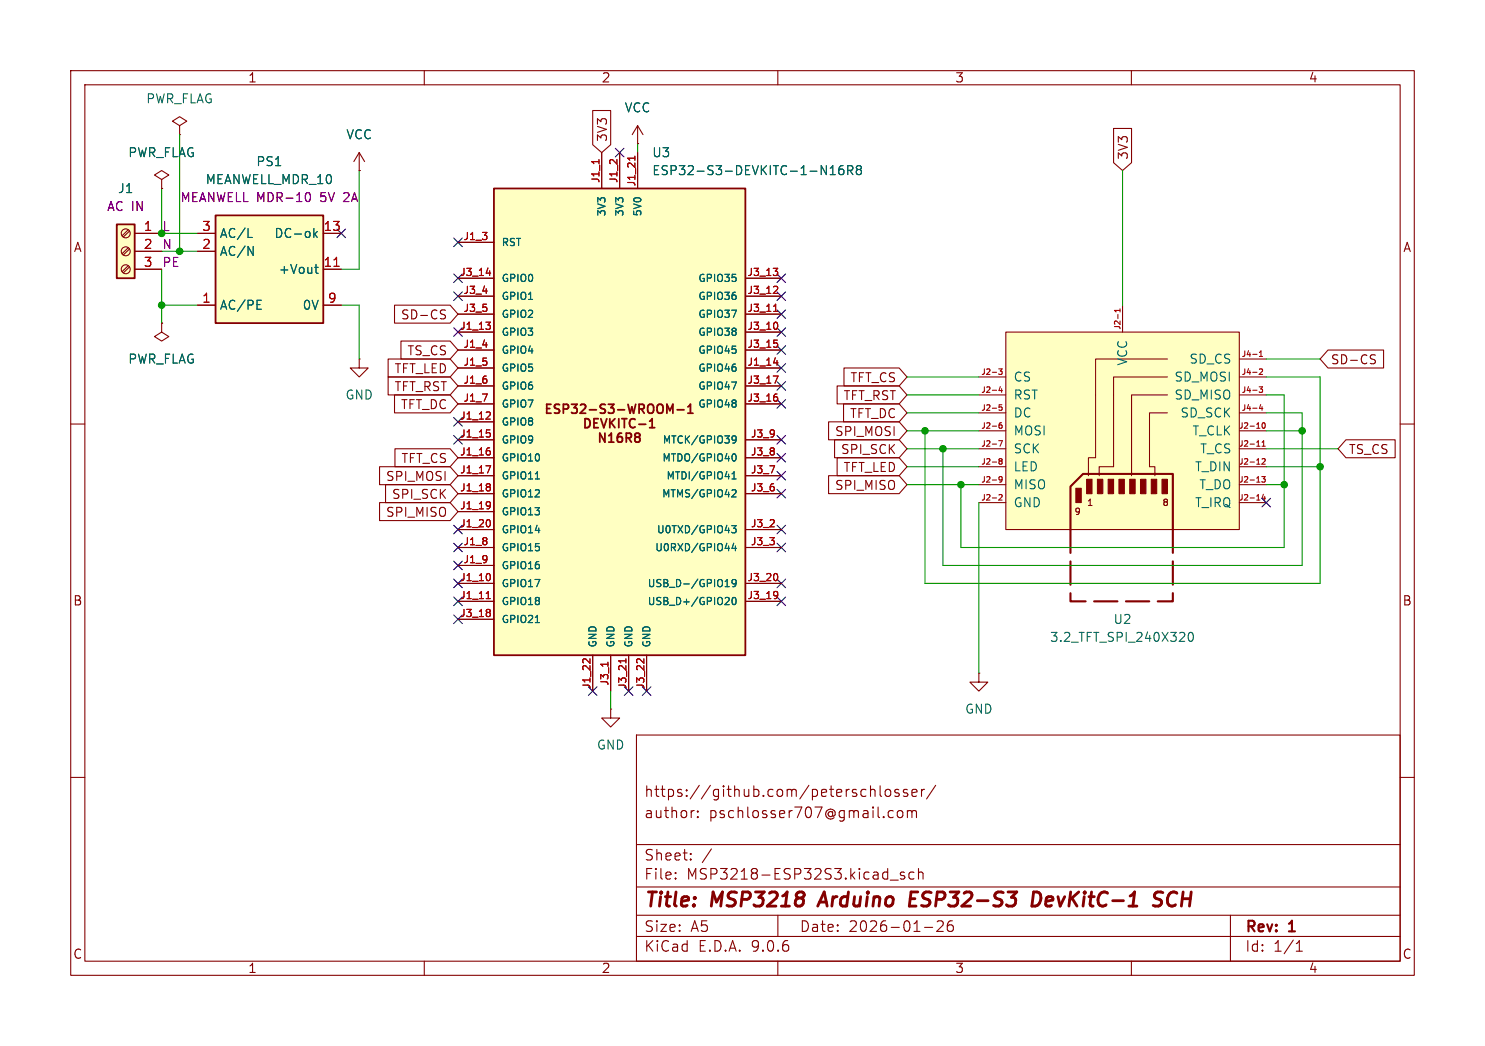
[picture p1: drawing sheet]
<svg xmlns="http://www.w3.org/2000/svg" width="210mm" height="148mm" viewBox="0 0 210 148" stroke-linecap="round" stroke-linejoin="round" font-family="sans-serif">
<g fill="none" stroke="#840000" stroke-width=".15">
<path d="M10 10h190v128h-190zM12 12h186v124h-186zM25.4 17.8l1-.7-1-.6-1 .6 1 .7v1.3M25.4 19.1h.1M60 10v2M90.2 17.8l-.8 1.3M90.2 17.8l.7 1.3M90.2 17.8v2.5M110 10v2M160 10v2M50.8 24.1h.1M50.8 21.6l-.8 1.3"/>
<path d="M50.8 21.6l.8 1.3M50.8 21.6v2.5M90.2 20.3h.1M50.8 50.8v1.3h1.3l-1.3 1.2-1.3-1.2h1.3M50.8 50.8h.1M10 60h2M198 60h2M10 110h2M86.4 100.3v1.3h1.2l-1.2 1.3-1.3-1.3h1.3M86.4 100.3h.1M90 104h108v32h-108zM90 119.5h108"/>
<path d="M98 114.7h.2M98.7 115.5v.1v.1M98.7 115.5l-.1 .1 .1 .1M98.7 114.8v.1M98.7 115.5v.2M98.7 114.8h-.1l.1 .1M123.1 111.2v1.5M123.1 111.8a.37 .37 0 0 1 .6 .1v.8M124.5 111.2v1.3l.2 .2M125.3 111.8a.41 .41 0 0 1 .7 .2v.4a.41 .41 0 0 1-.4 .3 .41 .41 0 0 1-.4-.3v-.4zM125.9 114.7l.4 .1M126.3 115.6l-.4 .1"/>
<path d="M127 114.8a.41 .41 0 0 1 .4-.1 .41 .41 0 0 1 .3 .3v.4a.41 .41 0 0 1-.4 .3 .41 .41 0 0 1-.4-.3zM127.1 111.8l-.4-.1-.2 .2 .1 .2 .5 .2 .1 .1-.1 .2-.1 .1-.5-.1M128.3 111.8l-.3-.1-.3 .2 .1 .2 .5 .2 .1 .1-.1 .2-.1 .1-.5-.1M128.3 114.8a.37 .37 0 0 1 .7 .1M128.3 114.7v1M129 112.2l.7-.2-.1-.2-.4-.1-.2 .2v.7l.2 .1 .4-.1M129 114.9l.2-.2 .3 .1 .1 .9M129 114.9v.8M130.3 111.7v1M130.7 111.7l-.2 .1-.2 .2M132.3 111.1l-1.3 1.9M198 110h2"/>
<path d="M60 136v2M90 132.5h108M90 129.5h108M90 125.5h108M95.5 124.2l.1 .1-.1 .1M95.5 124.2v.1v.1M95.5 123.5v.1M95.5 124.2v.2M95.5 123.5h.1l-.1 .1M97.7 121.5l.1 .1-.1 .1M97.7 121.5l-.1 .1 .1 .1M97.7 120.8v.1"/>
<path d="M97.7 121.5v.2M97.7 120.8h.1l-.1 .1M97.7 120.8h-.1l.1 .1M100.6 120.1l-1.3 1.9M110 136v2M110 129.5v3M125.9 124.5h1.1M127.9 123.5l-.4-.1-.2 .2 .1 .2 .5 .2 .1 .1-.1 .2-.1 .1-.5-.1M129.3 123.5l-.5-.1-.3 .3v.4l.2 .2 .1 .1 .5-.1M129.9 123.5a.37 .37 0 0 1 .6 .1v.8M129.9 122.9v1.5M130.8 131.2h1.1"/>
<path d="M132.5 130.4l.3-.1 .5 .1a.41 .41 0 0 1 0 .5l-.8 .9h.9M134.7 130.3a.59 .59 0 0 0-.7 .6v.6l.1 .2 .4 .1 .3-.2v-.5l-.1-.2h-.4l-.3 .2M160 136v2M174 129.5v6.5M183.3 134.6h.9M183.3 133.5l.5-.4v1.5"/>
</g>
<path d="M116.6 126.2l-1 2M128.7 127.2h.7M129.8 126.2h-1l-.2 2h.9M146.2 126.2h.5a.97 .97 0 0 1 .3 1.5 .9 .9 0 0 1-1.1 .5zM164.4 126.3a.85 .85 0 0 0-1 .1 .45 .45 0 0 0 .2 .8l.3 .1a.49 .49 0 0 1 .4 .5 .49 .49 0 0 1-.5 .4l-.7-.1M165.9 126.2a1.2 1.2 0 0 0-.5 1.9l.4 .1" fill="none" stroke="#840000" stroke-width=".4"/>
<path d="M30.5 30.5h15.2v15.2h-15.2z" fill="#ffffc2"/>
<path d="M30.5 30.5h15.2v15.2h-15.2z" fill="none" stroke="#840000" stroke-width=".25"/>
<path d="M22.9 25.4l1-.6-1-.7-1.1 .7 1.1 .6v1.3M22.9 26.7h.1M27.9 33h2.6M27.9 35.6h2.6M45.7 33h2.6M45.7 38.1h2.6M22.9 45.7v1.3l1 .6-1 .7-1.1-.7 1.1-.6M22.9 45.7h.1M27.9 43.2h2.6M45.7 43.2h2.6" fill="none" stroke="#840000" stroke-width=".15"/>
<path d="M35.1 33.6h.6M35.1 34.9l.7 1.2v-1.2M44.4 32.3v1.3M44.5 33.1l.4 .5M44.5 37.8h.5M44.7 37.4v1.1v.1l.3 .1M44.9 32.8l-.5 .4M36.3 43.1h.5M36.3 43.8h.7M36.3 42.5h.7" fill="none" stroke="#006464" stroke-width=".15"/>
<path d="M47.2 37.7h.8" fill="none" stroke="#a90000" stroke-width=".15"/>
<path d="M43.4 27.3l.1-.1a.69 .69 0 0 1 .3 1.2l-.2 .1h-.2" fill="none" stroke="#840084" stroke-width=".15"/>
<path d="M69.8 26.7h35.6v66h-35.6z" fill="#ffffc2"/>
<g fill="none" stroke="#840000" stroke-width=".25">
<path d="M69.8 26.7h35.6v66h-35.6zM77.3 57.8h.4M77.9 57.2h-.6v1.3h.6M79.1 57.3l-.5-.1-.1 .1v.4l.5 .2 .1 .3-.2 .3-.5-.1M79.7 57.9l.6-.1 .1-.2-.1-.3-.1-.1h-.5v1.3M80.8 57.2h.8l-.4 .5 .4 .1v.6l-.2 .1h-.4l-.2-.1M82.1 57.3l.2-.1h.3l.2 .1v.3v.1l-.8 .8h.8M82.7 59.2a.64 .64 0 0 1 .8 .7 .64 .64 0 0 1-.8 .6zM83.4 58h.9M84 59.9h.4M84.6 59.2h-.6v1.3h.6M85 59.2l.4 1.3 .4-1.3"/>
<path d="M85.6 57.3l-.5-.1-.2 .1v.4l.6 .2 .1 .3-.2 .3-.5-.1M86 57.2h.8l-.4 .5 .4 .1v.6l-.2 .1h-.4l-.2-.1M86.2 59.2v1.3M86.4 59.8l.6 .7M87 59.2l-.8 .8M87.4 58h.9M87.5 59.2v1.3M87.9 59.2h.8M88.3 59.2v1.3M88.8 57.2l.3 1.3 .3-.9 .2 .9 .3-1.3M89.8 59.4a.51 .51 0 0 0-.6 0 .51 .51 0 0 0-.2 .6 .48 .48 0 0 0 .3 .5 .48 .48 0 0 0 .5-.1M90.4 57.9l.6-.1 .1-.2-.1-.3-.1-.1h-.5v1.3"/>
<path d="M90.7 57.9l.4 .6M91.7 57.4a.43 .43 0 0 1 .4-.2 .43 .43 0 0 1 .3 .4v.5a.42 .42 0 0 1-.4 .4 .42 .42 0 0 1-.4-.4zM91.9 59.6l.3-.4v1.3M93 57.4a.43 .43 0 0 1 .5-.2 .43 .43 0 0 1 .3 .4v.5a.42 .42 0 0 1-.5 .4 .42 .42 0 0 1-.4-.4zM94.3 58.5v-1.3l.4 .9 .5-.9v1.3M95.8 58h.9M97.3 58.5h.7M97.3 57.6l.3-.4v1.3M85.5 61.3v1.3l-.7-1.3v1.3M86.1 62.6h.7M86.1 61.7l.4-.4v1.3M87.9 61.3a.5 .5 0 0 0-.6 .5v.5l.1 .2 .4 .1 .2-.2v-.4l-.1-.2h-.4l-.2 .2"/>
<path d="M88.6 62l.6-.1 .1-.2-.1-.3-.1-.1h-.5v1.3M88.9 62l.4 .6M90 61.8l-.2-.2 .2-.3h.3l.2 .2-.2 .3M90 61.8l-.2 .3v.3l.2 .2 .4-.1 .1-.2v-.2l-.2-.3M90 61.8h.3M90.4 60h.9M91.9 60.5h.7"/>
</g>
<g fill="none" stroke="#840000" stroke-width=".15">
<path d="M64.8 34.3h5M64.8 39.4h5M85.1 21.6v5.1M87.6 21.6v5.1M90.2 21.6v5.1M105.4 39.4h5.1M64.8 41.9h5M64.8 44.5h5M64.8 47h5M64.8 49.5h5M64.8 52.1h5M64.8 54.6h5"/>
<path d="M64.8 57.2h5M64.8 59.7h5M105.4 41.9h5.1M105.4 44.5h5.1M105.4 47h5.1M105.4 49.5h5.1M105.4 52.1h5.1M105.4 54.6h5.1M105.4 57.2h5.1M64.8 62.2h5M64.8 64.8h5M64.8 67.3h5"/>
<path d="M64.8 69.9h5M64.8 72.4h5M64.8 74.9h5M64.8 77.5h5M105.4 62.2h5.1M105.4 64.8h5.1M105.4 67.3h5.1M105.4 69.9h5.1M105.4 74.9h5.1M105.4 77.5h5.1M64.8 80h5M64.8 82.6h5"/>
<path d="M64.8 85.1h5M64.8 87.6h5M83.8 92.7v5.1M86.4 92.7v5.1M88.9 92.7v5.1M91.4 92.7v5.1M105.4 82.6h5.1M105.4 85.1h5.1"/>
</g>
<g fill="none" stroke="#a90000" stroke-width=".15">
<path d="M68.8 38.6h.6M84.7 22.6v.6M89.8 22.1v.6M89.8 22.4h-1l.1 .1M109.4 38h.6l-.4 .4M109.9 38.4l.1 .1-.1 .4M68.7 45.6h.6l-.3 .4M69.1 58.3l.2 .2v.2l-.6 .6h.6M69.2 46l.1 .2-.1 .4M109.4 53.2h.6l-.4 1M109.4 44.1h.6M109.4 51.3h.6"/>
<path d="M109.4 48.1h.5M109.6 43.2l.1-.2v1.1M109.8 40.5l.2 .2-.1 .2-.5 .6h.6M109.9 45.7l.1 .3-.1 .5M109.9 48.6l.1 .1-.1 .4M109.9 56.2l.1 .1-.1 .4M68.7 65.9h.7l-.4 1M68.8 60.8h.5M69.2 61.3l.1 .1-.1 .4M69.2 63.8l.1 .1-.1 .4M69.2 68.5l.1 .1-.1 .2M69.2 68.9l.1 .2-.1 .3"/>
<path d="M69.2 71l.1 .1a.86 .86 0 0 1-.1 .8M69.2 73.6l.1 .3-.1 .5M69.3 71.4l-.1 .2M68.8 84.7h.5M69 83.8l.1-.1v1M69.2 81.2l.1 .3-.1 .6M69.2 86.3l.1 .1-.1 .2M69.2 86.7l.1 .2-.1 .3M83.4 93.2v.6l-.5-.5-.3-.1-.2 .2M86 93.7v.6M88.5 93.2v.6M88.5 93.5h-1l.1 .1"/>
<path d="M91.1 93.2v.6l-.6-.5-.3-.1-.2 .2M109.9 81.2l.1 .3-.1 .6M109.9 83.7v.1a.86 .86 0 0 1-.1 .8M110 84.1l-.1 .2"/>
</g>
<g fill="none" stroke="#006464" stroke-width=".15">
<path d="M117.4 24.7h.7M117.4 23.8l.4-.4v1.3M119.2 23.4a.5 .5 0 0 0-.6 .6v.5l.1 .1 .4 .1 .2-.1v-.4l-.1-.2-.3-.1-.3 .3M119.9 24.1l.6-.1 .1-.1v-.3l-.2-.2h-.5v1.3M120.2 24.1l.4 .6M121.3 24l-.2 .2 .1 .4 .1 .1 .4-.1 .1-.1v-.3l-.2-.2M121.3 24l-.2-.3 .2-.3h.3l.2 .3-.2 .3M121.3 24h.3M75.7 67.8h.6M103.5 74.4h.6l-.3 .4 .3 .1v.4l-.2 .1-.4-.1M103.5 67.8h.6M103.5 61.9l.2-.2 .4 .1a.67 .67 0 0 1-.3 .9h-.2"/>
<path d="M103.5 62.1l.2 .2h.3l.1-.2M103.5 67l.3-.2v1M103.6 69.3h.3l.2 .3-.6 .7h.6M103.6 64.3l.2-.1a.54 .54 0 0 1 .3 .5 .54 .54 0 0 1-.3 .5l-.2-.1M103.8 76.9l-.3 .7h.6M104 77.3v.6M75.7 88.1h.6M102.6 83h.5M102.6 82.3l.2-.3v1M102.9 84.5l.2 .2v.3l-.6 .6h.6M103.6 84.6l.2-.1a.54 .54 0 0 1 .3 .5 .54 .54 0 0 1-.3 .6l-.2-.1-.1-.3zM104.1 82.4l-.2 .2h-.3l-.1-.2 .1-.4h.3l.2 .1a.67 .67 0 0 1-.3 .9h-.2"/>
</g>
<path d="M16.5 31.8h2.5v7.6h-2.5z" fill="#ffffc2"/>
<path d="M16.5 31.8h2.5v7.6h-2.5z" fill="none" stroke="#840000" stroke-width=".25"/>
<g fill="none" stroke="#840000" stroke-width=".15">
<path d="M18.1 32.5l-.8 .9M18.1 35.1l-.8 .8M18.1 37.6l-.8 .8M18.3 32.7l-.9 .8M18.3 35.2l-.9 .9M18.3 37.8l-.9 .8M19 33h3.9M19 35.6h3.9M19 38.1h3.9M138.4 95.3v1.2h1.3l-1.3 1.3-1.2-1.3h1.2M138.4 95.3h.1"/>
<circle cx="17.8" cy="33" r=".63"/>
<circle cx="17.8" cy="35.6" r=".63"/>
<circle cx="17.8" cy="38.1" r=".63"/>
</g>
<path d="M142.2 47h33.1v27.9h-33.1z" fill="#ffffc2"/>
<g fill="none" stroke="#840000" stroke-width=".15">
<path d="M83.8 15.6h2.6v4.9l-1.3 1.1-1.3-1.1zM157.5 18.2h2.5v4.8l-1.3 1.1-1.2-1.1zM19 33h3.9M19 35.6h3.9M19 38.1h3.9M22.9 26.7h.1M27.9 33h2.6M27.9 35.6h2.6M45.7 33h2.6M45.7 38.1h2.6M50.8 24.1h.1M64.8 34.3h5"/>
<path d="M64.8 39.4h5M85.1 21.6v5.1M87.6 21.6v5.1M90.2 20.3h.1M90.2 21.6v5.1M105.4 39.4h5.1M22.9 45.7h.1M27.9 43.2h2.6M45.7 43.2h2.6M54.9 53.3h8.8l1.1 1.3-1.1 1.3h-8.8zM54.9 50.8h8.8l1.1 1.3-1.1 1.2h-8.8zM55.8 55.9h7.9l1.1 1.3-1.1 1.2h-7.9z"/>
<path d="M55.8 43.2h7.9l1.1 1.3-1.1 1.2h-7.9zM56.7 48.3h7l1.1 1.2-1.1 1.3h-7zM62.5 44.5l.4 .1 .1 .3-.2 .2h-.3M62.5 43.9h.5M64.8 41.9h5M64.8 44.5h5M64.8 47h5M64.8 49.5h5M64.8 52.1h5M64.8 54.6h5M64.8 57.2h5M64.8 59.7h5"/>
<path d="M105.4 41.9h5.1M105.4 44.5h5.1M105.4 47h5.1M105.4 49.5h5.1M105.4 52.1h5.1M105.4 54.6h5.1M105.4 57.2h5.1M117.2 59.7h10l1.1 1.3-1.1 1.2h-10zM118.4 54.6h8.8l1.1 1.3-1.1 1.3h-8.8zM119.3 57.1h7.9l1.1 1.3-1.1 1.3h-7.9zM119.4 52.1h7.8l1.1 1.2-1.1 1.3h-7.8zM138.4 53.3h3.8"/>
<path d="M138.4 55.9h3.8M138.4 58.4h3.8M142.2 47h33.1v27.9h-33.1zM158.7 43.2v3.8M165.1 50.8h-10.2v14h-1v2.5M165.1 53.3h-7.6v12.7h-2.1v1.3M165.1 58.4h-2.5v7.6h.7v1.3M165.1 55.9h-5.1v11.4M175.3 53.3h3.8M175.3 55.9h3.8M175.3 58.4h3.8M175.3 50.8h3.8"/>
<path d="M187.8 49.5h7.9v2.6h-7.9l-1.1-1.3zM194 50.8l.4 .1 .1 .3-.2 .3h-.3M194 50.2l.5 .1M53.7 71.1h10l1.1 1.3-1.1 1.3h-10zM53.7 66h10l1.1 1.3-1.1 1.3h-10zM54.5 68.6h9.2l1.1 1.3-1.1 1.2h-9.2zM55.9 63.5h7.8l1.1 1.3-1.1 1.2h-7.8zM64.8 62.2h5M64.8 64.8h5M64.8 67.3h5M64.8 69.9h5M64.8 72.4h5"/>
<path d="M64.8 74.9h5M64.8 77.5h5M105.4 62.2h5.1M105.4 64.8h5.1M105.4 67.3h5.1M105.4 69.9h5.1M105.4 74.9h5.1M105.4 77.5h5.1M117.2 67.3h10l1.1 1.3-1.1 1.3h-10zM118 62.2h9.2l1.1 1.3-1.1 1.3h-9.2zM118.4 64.8h8.8l1.1 1.2-1.1 1.3h-8.8zM138.4 61h3.8"/>
<path d="M138.4 63.5h3.8M138.4 66h3.8M138.4 68.6h3.8M138.4 71.1h3.8M175.3 61h3.8M175.3 63.5h3.8M175.3 66h3.8M175.3 68.6h3.8M175.3 71.1h3.8M190.3 62.2h7v2.6h-7l-1.1-1.3zM64.8 80h5M64.8 82.6h5"/>
<path d="M64.8 85.1h5M64.8 87.6h5M83.8 92.7v5.1M86.4 92.7v5.1M88.9 92.7v5.1M91.4 92.7v5.1M105.4 82.6h5.1M105.4 85.1h5.1"/>
</g>
<path d="M151.4 74.9v-6.1l1.8-1.7h12.7v7.8" fill="none" stroke="#840000" stroke-width=".3"/>
<g fill="#840000" stroke="#840000" stroke-width=".15">
<path d="M152.1 69.1h.8v2h-.8z"/>
<path d="M153.7 67.8h.7v2.1h-.7z"/>
<path d="M155.2 67.8h.8v2.1h-.8z"/>
<path d="M156.7 67.8h.8v2.1h-.8z"/>
<path d="M158.2 67.8h.8v2.1h-.8z"/>
<path d="M159.8 67.8h.7v2.1h-.7z"/>
<path d="M161.3 67.8h.8v2.1h-.8z"/>
<path d="M162.8 67.8h.8v2.1h-.8z"/>
<path d="M164.3 67.8h.8v2.1h-.8z"/>
</g>
<path d="M165.9 74.9v10.2h-14.5v-10.2" fill="none" stroke="#840000" stroke-width=".3" stroke-dasharray="3.3 1.2"/>
<g fill="none" stroke="#a90000" stroke-width=".15">
<path d="M47.2 37.7h.8M68.8 38.6h.6M84.7 22.6v.6M89.8 22.1v.6M89.8 22.4h-1l.1 .1M109.4 38h.6l-.4 .4M109.9 38.4l.1 .1-.1 .4M68.7 45.6h.6l-.3 .4M69.1 58.3l.2 .2v.2l-.6 .6h.6M69.2 46l.1 .2-.1 .4M109.4 53.2h.6l-.4 1M109.4 44.1h.6"/>
<path d="M109.4 51.3h.6M109.4 48.1h.5M109.6 43.2l.1-.2v1.1M109.8 40.5l.2 .2-.1 .2-.5 .6h.6M109.9 45.7l.1 .3-.1 .5M109.9 48.6l.1 .1-.1 .4M109.9 56.2l.1 .1-.1 .4M141.2 52.2h.5l-.2 .3 .2 .1v.3l-.1 .1-.4-.1M141.5 54.7l-.2 .6h.5M141.6 59.8l-.2 .1-.1 .1v.5l.1 .1 .3-.1-.1-.3-.2-.1-.1 .2M141.6 55v.5M141.7 57.3h-.4v.3h.3l.1 .4-.1 .1-.3-.1"/>
<path d="M158.4 43.7v.4M158.4 43.9h-.8l.2 .2M178.1 54.7h.5l-.3 .3 .2 .1v.3l-.1 .1-.3-.1M178.1 52.3l.3-.1 .2 .2-.5 .6h.5M178.1 50.4h.5M178.1 49.9l.2-.2v.7M178.3 57.2l-.2 .6h.5M178.5 57.5v.6M178.6 59.9l.1-.1a.42 .42 0 0 1 .2 .4 .42 .42 0 0 1-.2 .4l-.2-.3zM68.7 65.9h.7l-.4 1M68.8 60.8h.5M69.2 61.3l.1 .1-.1 .4"/>
<path d="M69.2 63.8l.1 .1-.1 .4M69.2 68.5l.1 .1-.1 .2M69.2 68.9l.1 .2-.1 .3M69.2 71l.1 .1a.86 .86 0 0 1-.1 .8M69.2 73.6l.1 .3-.1 .5M69.3 71.4l-.1 .2M141.2 62.4h.6l-.4 .7M141.3 70h.3l.1 .2-.5 .6h.5M141.4 65.2l-.1-.1 .1-.2 .3 .1-.1 .2M141.4 65.2l-.1 .2 .1 .3 .3-.2-.1-.3M141.4 65.2h.2M141.7 67.8l-.1 .1h-.3v-.4l.3-.1 .1 .2v.4l-.1 .2h-.3"/>
<path d="M177.7 65.7h.5M177.7 63.1h.5M178.4 67.4h.5l-.2 .3 .2 .1v.3l-.1 .1-.4-.1M178.5 65l.3-.1 .1 .2-.5 .6h.5M178.5 63.1h.4M178.5 62.6l.2-.2v.7M178.7 69.9l-.2 .6h.5M178.9 70.2v.6M68.8 84.7h.5M69 83.8l.1-.1v1M69.2 81.2l.1 .3-.1 .6M69.2 86.3l.1 .1-.1 .2"/>
<path d="M69.2 86.7l.1 .2-.1 .3M83.4 93.2v.6l-.5-.5-.3-.1-.2 .2M86 93.7v.6M88.5 93.2v.6M88.5 93.5h-1l.1 .1M91.1 93.2v.6l-.6-.5-.3-.1-.2 .2M109.9 81.2l.1 .3-.1 .6M109.9 83.7v.1a.86 .86 0 0 1-.1 .8M110 84.1l-.1 .2"/>
</g>
<g fill="none" stroke="#006464" stroke-width=".15">
<path d="M35.1 33.6h.6M35.1 34.9l.7 1.2v-1.2M44.4 32.3v1.3M44.5 33.1l.4 .5M44.5 37.8h.5M44.7 37.4v1.1v.1l.3 .1M44.9 32.8l-.5 .4M117.4 24.7h.7M117.4 23.8l.4-.4v1.3M119.2 23.4a.5 .5 0 0 0-.6 .6v.5l.1 .1 .4 .1 .2-.1v-.4l-.1-.2-.3-.1-.3 .3M119.9 24.1l.6-.1 .1-.1v-.3l-.2-.2h-.5v1.3M120.2 24.1l.4 .6"/>
<path d="M121.3 24l-.2 .2 .1 .4 .1 .1 .4-.1 .1-.1v-.3l-.2-.2M121.3 24l-.2-.3 .2-.3h.3l.2 .3-.2 .3M121.3 24h.3M36.3 43.1h.5M36.3 43.8h.7M36.3 42.5h.7M75.7 67.8h.6M103.5 74.4h.6l-.3 .4 .3 .1v.4l-.2 .1-.4-.1M103.5 67.8h.6M103.5 61.9l.2-.2 .4 .1a.67 .67 0 0 1-.3 .9h-.2M103.5 62.1l.2 .2h.3l.1-.2M103.5 67l.3-.2v1"/>
<path d="M103.6 69.3h.3l.2 .3-.6 .7h.6M103.6 64.3l.2-.1a.54 .54 0 0 1 .3 .5 .54 .54 0 0 1-.3 .5l-.2-.1M103.8 76.9l-.3 .7h.6M104 77.3v.6M75.7 88.1h.6M102.6 83h.5M102.6 82.3l.2-.3v1M102.9 84.5l.2 .2v.3l-.6 .6h.6M103.6 84.6l.2-.1a.54 .54 0 0 1 .3 .5 .54 .54 0 0 1-.3 .6l-.2-.1-.1-.3zM104.1 82.4l-.2 .2h-.3l-.1-.2 .1-.4h.3l.2 .1a.67 .67 0 0 1-.3 .9h-.2M166.8 90.7h.7M167.5 89.6v.4"/>
<path d="M168.2 89.6l.1-.1a.69 .69 0 0 1 .3 1.1l-.1 .1a.69 .69 0 0 1-.3-1.1z"/>
</g>
<g fill="none" stroke="#009600" stroke-width=".15">
<path d="M25.4 19.1v16.5M22.9 26.7v6.3h5M22.9 38.1v7.6M22.9 35.6h5M50.8 24.1v14h-2.5M90.2 20.3v1.3M158.7 24.1v19.1M22.9 43.2h5M48.3 43.2h2.5v7.6M128.3 55.9h10.1M128.3 53.3h10.1M128.3 58.4h10.1"/>
<path d="M179.1 55.9h2.5v21.6h-45.7v-8.9M179.1 53.3h7.6v29.3h-55.9v-21.6M179.1 50.8h7.6M179.1 58.4h5v21.6h-50.8v-16.5M128.3 63.5h10.1M128.3 66h10.1M128.3 68.6h10.1M128.3 61h10.1M138.4 71.1v24.2M179.1 63.5h10.1M179.1 66h7.6M179.1 68.6h2.5"/>
<path d="M179.1 61h5M86.4 97.8v2.5"/>
</g>
<g fill="none" stroke="#000084" stroke-width=".15">
<path d="M47.7 32.4l1.2 1.2M48.9 32.4l-1.2 1.2M64.2 33.7l1.2 1.2M64.2 38.8l1.2 1.2M65.4 33.7l-1.2 1.2M65.4 38.8l-1.2 1.2M87 21l1.2 1.2M88.2 21l-1.2 1.2M109.9 38.8l1.2 1.2M111.1 38.8l-1.2 1.2M64.2 41.3l1.2 1.2M64.2 46.4l1.2 1.2"/>
<path d="M64.2 59.1l1.2 1.2M65.4 41.3l-1.2 1.2M65.4 46.4l-1.2 1.2M65.4 59.1l-1.2 1.2M109.9 56.5l1.2 1.3M109.9 41.3l1.2 1.2M109.9 43.8l1.2 1.3M109.9 51.5l1.2 1.2M109.9 48.9l1.2 1.2M109.9 46.4l1.2 1.2M109.9 54l1.2 1.2M111.1 56.5l-1.2 1.3"/>
<path d="M111.1 41.3l-1.2 1.2M111.1 43.8l-1.2 1.3M111.1 51.5l-1.2 1.2M111.1 48.9l-1.2 1.2M111.1 46.4l-1.2 1.2M111.1 54l-1.2 1.2M64.2 74.3l1.2 1.2M64.2 76.9l1.2 1.2M64.2 79.4l1.2 1.2M64.2 61.6l1.2 1.2M65.4 74.3l-1.2 1.2M65.4 76.9l-1.2 1.2"/>
<path d="M65.4 79.4l-1.2 1.2M65.4 61.6l-1.2 1.2M109.9 61.6l1.2 1.2M109.9 64.2l1.2 1.2M109.9 66.7l1.2 1.2M109.9 74.3l1.2 1.2M109.9 69.2l1.2 1.3M109.9 76.9l1.2 1.2M111.1 61.6l-1.2 1.2M111.1 64.2l-1.2 1.2M111.1 66.7l-1.2 1.2M111.1 74.3l-1.2 1.2"/>
<path d="M111.1 69.2l-1.2 1.3M111.1 76.9l-1.2 1.2M178.5 70.5l1.2 1.2M179.7 70.5l-1.2 1.2M64.2 81.9l1.2 1.3M64.2 84.5l1.2 1.2M64.2 87l1.2 1.2M65.4 87l-1.2 1.2M65.4 81.9l-1.2 1.3M65.4 84.5l-1.2 1.2M83.2 97.2l1.2 1.2M84.4 97.2l-1.2 1.2"/>
<path d="M88.3 97.2l1.2 1.2M89.5 97.2l-1.2 1.2M90.8 97.2l1.2 1.2M92 97.2l-1.2 1.2M109.9 84.5l1.2 1.2M109.9 81.9l1.2 1.3M111.1 84.5l-1.2 1.2M111.1 81.9l-1.2 1.3"/>
</g>
<path d="M43.4 27.3l.1-.1a.69 .69 0 0 1 .3 1.2l-.2 .1h-.2" fill="none" stroke="#840084" stroke-width=".15"/>
<g fill="#009600" stroke="#009600" stroke-width=".15">
<circle cx="22.9" cy="43.2" r=".46"/>
<circle cx="25.4" cy="35.6" r=".46"/>
<circle cx="181.6" cy="68.6" r=".46"/>
<circle cx="135.9" cy="68.6" r=".46"/>
<circle cx="184.1" cy="61" r=".46"/>
<circle cx="186.7" cy="66" r=".46"/>
<circle cx="130.8" cy="61" r=".46"/>
<circle cx="133.3" cy="63.5" r=".46"/>
</g>
<g font-size="2.8" fill="#840000">
<text x="91" y="128.9">Title:</text>
<text x="100.7" y="128.9">MSP3218</text>
<text x="116.8" y="128.9">Arduino</text>
<text x="130.3" y="128.9">ESP32-S3</text>
<text x="148.4" y="128.9">DevKitC-1</text>
<text x="166.4" y="128.9">SCH</text>
</g>
<g font-size="2.1" fill="#840000">
<text x="91" y="113">https://github.com/peterschlosser/</text>
<text x="91" y="116">author:</text>
<text x="100.2" y="116">pschlosser707@gmail.com</text>
<text x="91" y="124.7">File:</text>
<text x="91" y="122">Sheet:</text>
<text x="97.1" y="124.7">MSP3218-ESP32S3.kicad_sch</text>
<text x="91" y="134.9">KiCad</text>
<text x="91" y="132.1">Size:</text>
<text x="97.7" y="132.1">A5</text>
<text x="98.7" y="134.9">E.D.A.</text>
<text x="106.3" y="134.9">9.0.6</text>
<text x="113" y="132.1">Date:</text>
<text x="120" y="132.1">2026-01-26</text>
<text x="176" y="132.3">Rev:</text>
<text x="176" y="134.9">Id:</text>
<text x="180.1" y="134.9">1/1</text>
<text x="182.4" y="132.3">1</text>
</g>
<g font-size="1.8" fill="#840000">
<text x="35" y="11.9">1</text>
<text x="85" y="11.9">2</text>
<text x="135" y="11.9">3</text>
<text x="185" y="11.9">4</text>
<text x="86" y="20.2" transform="rotate(-90 86 20.2)">3V3</text>
<text x="159.7" y="22.7" transform="rotate(-90 159.7 22.7)">3V3</text>
<text x="10.3" y="35.9">A</text>
<text x="198.4" y="35.9">A</text>
<text x="56.6" y="45.4">SD-CS</text>
<text x="55.7" y="53">TFT_LED</text>
<text x="57.5" y="50.5">TS_CS</text>
<text x="188.1" y="51.8">SD-CS</text>
<text x="55.7" y="55.6">TFT_RST</text>
<text x="56.6" y="58.1">TFT_DC</text>
<text x="119.2" y="56.8">TFT_RST</text>
<text x="120.1" y="59.4">TFT_DC</text>
<text x="120.2" y="54.3">TFT_CS</text>
<text x="56.7" y="65.7">TFT_CS</text>
<text x="118" y="61.9">SPI_MOSI</text>
<text x="118.8" y="64.5">SPI_SCK</text>
<text x="190.7" y="64.5">TS_CS</text>
<text x="54.5" y="68.3">SPI_MOSI</text>
<text x="55.3" y="70.8">SPI_SCK</text>
<text x="118" y="69.5">SPI_MISO</text>
<text x="119.2" y="67">TFT_LED</text>
<text x="54.5" y="73.3">SPI_MISO</text>
<text x="10.3" y="85.9">B</text>
<text x="198.3" y="85.9">B</text>
<text x="10.3" y="135.9">C</text>
<text x="35" y="137.9">1</text>
<text x="85" y="137.9">2</text>
<text x="135" y="137.9">3</text>
<text x="185" y="137.9">4</text>
<text x="198.3" y="135.9">C</text>
</g>
<g font-size="1.8" fill="#006464">
<text x="20.6" y="14.8">PWR_FLAG</text>
<text x="88.3" y="16.1">VCC</text>
<text x="18" y="22.5">PWR_FLAG</text>
<text x="36.2" y="23.7">PS1</text>
<text x="48.9" y="19.9">VCC</text>
<text x="92.1" y="22.5">U3</text>
<text x="16.6" y="27.5">J1</text>
<text x="29" y="26.3">MEANWELL_MDR_10</text>
<text x="92.1" y="25">ESP32-S3-DEVKITC-1-N16R8</text>
<text x="31" y="33.9">AC/L</text>
<text x="38.7" y="33.9">DC-ok</text>
<text x="31" y="36.4">AC/N</text>
<text x="39.3" y="39">+Vout</text>
<text x="31" y="44">AC/PE</text>
<text x="42.7" y="44">0V</text>
<text x="18" y="51.7">PWR_FLAG</text>
<text x="159.6" y="51.8" transform="rotate(-90 159.6 51.8)">VCC</text>
<text x="168.1" y="51.7">SD_CS</text>
<text x="48.8" y="56.7">GND</text>
<text x="143.3" y="54.2">CS</text>
<text x="143.3" y="56.7">RST</text>
<text x="143.3" y="59.3">DC</text>
<text x="166" y="54.2">SD_MOSI</text>
<text x="166" y="56.7">SD_MISO</text>
<text x="166.8" y="59.3">SD_SCK</text>
<text x="143.3" y="61.8">MOSI</text>
<text x="143.3" y="64.4">SCK</text>
<text x="168.5" y="61.8">T_CLK</text>
<text x="169.6" y="64.4">T_CS</text>
<text x="143.3" y="66.9">LED</text>
<text x="143.3" y="69.4">MISO</text>
<text x="143.3" y="72">GND</text>
<text x="168.9" y="66.9">T_DIN</text>
<text x="168.9" y="72">T_IRQ</text>
<text x="169.5" y="69.4">T_DO</text>
<text x="157.4" y="88.5">U2</text>
<text x="148.4" y="91">3.2_TFT_SPI_240X320</text>
<text x="136.4" y="101.2">GND</text>
<text x="84.3" y="106.3">GND</text>
</g>
<g font-size="1.8" fill="#840084">
<text x="25.4" y="28.8">MEANWELL MDR-10</text>
<text x="45.4" y="28.8">5V</text>
<text x="48.9" y="28.8">2A</text>
<text x="15" y="30.1">AC IN</text>
<text x="22.9" y="35.4">N</text>
<text x="22.9" y="38">PE</text>
</g>
<g font-size="1.8" fill="#a90000">
<text x="20.2" y="32.8">1</text>
<text x="20.2" y="35.3">2</text>
<text x="28.5" y="32.8">3</text>
<text x="28.5" y="35.3">2</text>
<text x="45.7" y="32.8">13</text>
<text x="20.2" y="37.8">3</text>
<text x="45.7" y="37.8">11</text>
<text x="28.5" y="42.9">1</text>
<text x="46.3" y="42.9">9</text>
</g>
<text font-size="1.8" fill="#009600" x="22.9" y="32.9">L</text>
<g font-size="1.4" fill="#a90000">
<text x="84.8" y="26" transform="rotate(-90 84.8 26)">J1_1</text>
<text x="87.4" y="26" transform="rotate(-90 87.4 26)">J1_2</text>
<text x="89.9" y="26.5" transform="rotate(-90 89.9 26.5)">J1_21</text>
<text x="65.4" y="34">J1_3</text>
<text x="65" y="39.1">J3_14</text>
<text x="65.4" y="41.7">J3_4</text>
<text x="105.6" y="39.1">J3_13</text>
<text x="105.6" y="41.7">J3_12</text>
<text x="65" y="46.7">J1_13</text>
<text x="65.4" y="44.2">J3_5</text>
<text x="105.6" y="44.2">J3_11</text>
<text x="105.6" y="46.7">J3_10</text>
<text x="65.4" y="49.3">J1_4</text>
<text x="65.4" y="51.8">J1_5</text>
<text x="105.6" y="49.3">J3_15</text>
<text x="105.6" y="51.8">J1_14</text>
<text x="65" y="59.4">J1_12</text>
<text x="65.4" y="54.4">J1_6</text>
<text x="65.4" y="56.9">J1_7</text>
<text x="105.6" y="54.4">J3_17</text>
<text x="105.6" y="56.9">J3_16</text>
<text x="65" y="62">J1_15</text>
<text x="65" y="64.5">J1_16</text>
<text x="106.1" y="62">J3_9</text>
<text x="106.1" y="64.5">J3_8</text>
<text x="65" y="67.1">J1_17</text>
<text x="65" y="69.6">J1_18</text>
<text x="106.1" y="67.1">J3_7</text>
<text x="106.1" y="69.6">J3_6</text>
<text x="65" y="72.1">J1_19</text>
<text x="65" y="74.7">J1_20</text>
<text x="65.4" y="77.2">J1_8</text>
<text x="106.1" y="74.7">J3_2</text>
<text x="106.1" y="77.2">J3_3</text>
<text x="65" y="82.3">J1_10</text>
<text x="65.4" y="79.8">J1_9</text>
<text x="105.6" y="82.3">J3_20</text>
<text x="65" y="84.8">J1_11</text>
<text x="65" y="87.4">J3_18</text>
<text x="105.6" y="84.8">J3_19</text>
<text x="83.6" y="97.6" transform="rotate(-90 83.6 97.6)">J1_22</text>
<text x="86.1" y="97.1" transform="rotate(-90 86.1 97.1)">J3_1</text>
<text x="88.6" y="97.6" transform="rotate(-90 88.6 97.6)">J3_21</text>
<text x="91.2" y="97.6" transform="rotate(-90 91.2 97.6)">J3_22</text>
</g>
<g font-size="1.4" fill="#006464">
<text x="70.9" y="35">RST</text>
<text x="85.8" y="30.7" transform="rotate(-90 85.8 30.7)">3V3</text>
<text x="88.4" y="30.7" transform="rotate(-90 88.4 30.7)">3V3</text>
<text x="90.9" y="30.7" transform="rotate(-90 90.9 30.7)">5V0</text>
<text x="70.9" y="40.1">GPIO0</text>
<text x="98.6" y="40.1">GPIO35</text>
<text x="70.9" y="42.6">GPIO1</text>
<text x="70.9" y="45.2">GPIO2</text>
<text x="70.9" y="47.7">GPIO3</text>
<text x="98.6" y="42.6">GPIO36</text>
<text x="98.6" y="45.2">GPIO37</text>
<text x="98.6" y="47.7">GPIO38</text>
<text x="70.9" y="50.3">GPIO4</text>
<text x="70.9" y="52.8">GPIO5</text>
<text x="98.6" y="50.3">GPIO45</text>
<text x="98.6" y="52.8">GPIO46</text>
<text x="70.9" y="55.3">GPIO6</text>
<text x="70.9" y="57.9">GPIO7</text>
<text x="98.6" y="55.3">GPIO47</text>
<text x="98.6" y="57.9">GPIO48</text>
<text x="70.9" y="60.4">GPIO8</text>
<text x="70.9" y="63">GPIO9</text>
<text x="70.9" y="65.5">GPIO10</text>
<text x="93.5" y="65.5">MTDO/GPIO40</text>
<text x="93.6" y="63">MTCK/GPIO39</text>
<text x="70.9" y="68">GPIO11</text>
<text x="70.9" y="70.6">GPIO12</text>
<text x="93.5" y="70.6">MTMS/GPIO42</text>
<text x="94.1" y="68">MTDI/GPIO41</text>
<text x="70.9" y="73.1">GPIO13</text>
<text x="70.9" y="75.7">GPIO14</text>
<text x="92.8" y="75.7">U0TXD/GPIO43</text>
<text x="70.9" y="78.2">GPIO15</text>
<text x="70.9" y="80.7">GPIO16</text>
<text x="70.9" y="83.3">GPIO17</text>
<text x="91.5" y="83.3">USB_D-/GPIO19</text>
<text x="92.5" y="78.2">U0RXD/GPIO44</text>
<text x="70.9" y="85.8">GPIO18</text>
<text x="70.9" y="88.4">GPIO21</text>
<text x="91.5" y="85.8">USB_D+/GPIO20</text>
<text x="84.6" y="91.7" transform="rotate(-90 84.6 91.7)">GND</text>
<text x="87.1" y="91.7" transform="rotate(-90 87.1 91.7)">GND</text>
<text x="89.6" y="91.7" transform="rotate(-90 89.6 91.7)">GND</text>
<text x="92.2" y="91.7" transform="rotate(-90 92.2 91.7)">GND</text>
</g>
<g font-size="1.3" fill="#840000">
<text x="153.6" y="71.8">1</text>
<text x="164.3" y="71.8">8</text>
<text x="151.8" y="73.1">9</text>
</g>
<g font-size="1.1" fill="#a90000">
<text x="158.5" y="46.8" transform="rotate(-90 158.5 46.8)">J2-1</text>
<text x="138.6" y="53.1">J2-3</text>
<text x="175.5" y="50.5">J4-1</text>
<text x="175.5" y="53.1">J4-2</text>
<text x="138.6" y="55.6">J2-4</text>
<text x="138.6" y="58.2">J2-5</text>
<text x="175.5" y="55.6">J4-3</text>
<text x="175.5" y="58.2">J4-4</text>
<text x="138.6" y="60.7">J2-6</text>
<text x="138.6" y="63.2">J2-7</text>
<text x="138.6" y="65.8">J2-8</text>
<text x="175.1" y="60.7">J2-10</text>
<text x="175.1" y="63.2">J2-11</text>
<text x="175.1" y="65.8">J2-12</text>
<text x="138.6" y="68.3">J2-9</text>
<text x="138.6" y="70.9">J2-2</text>
<text x="175.1" y="68.3">J2-13</text>
<text x="175.1" y="70.9">J2-14</text>
</g>
</svg>
